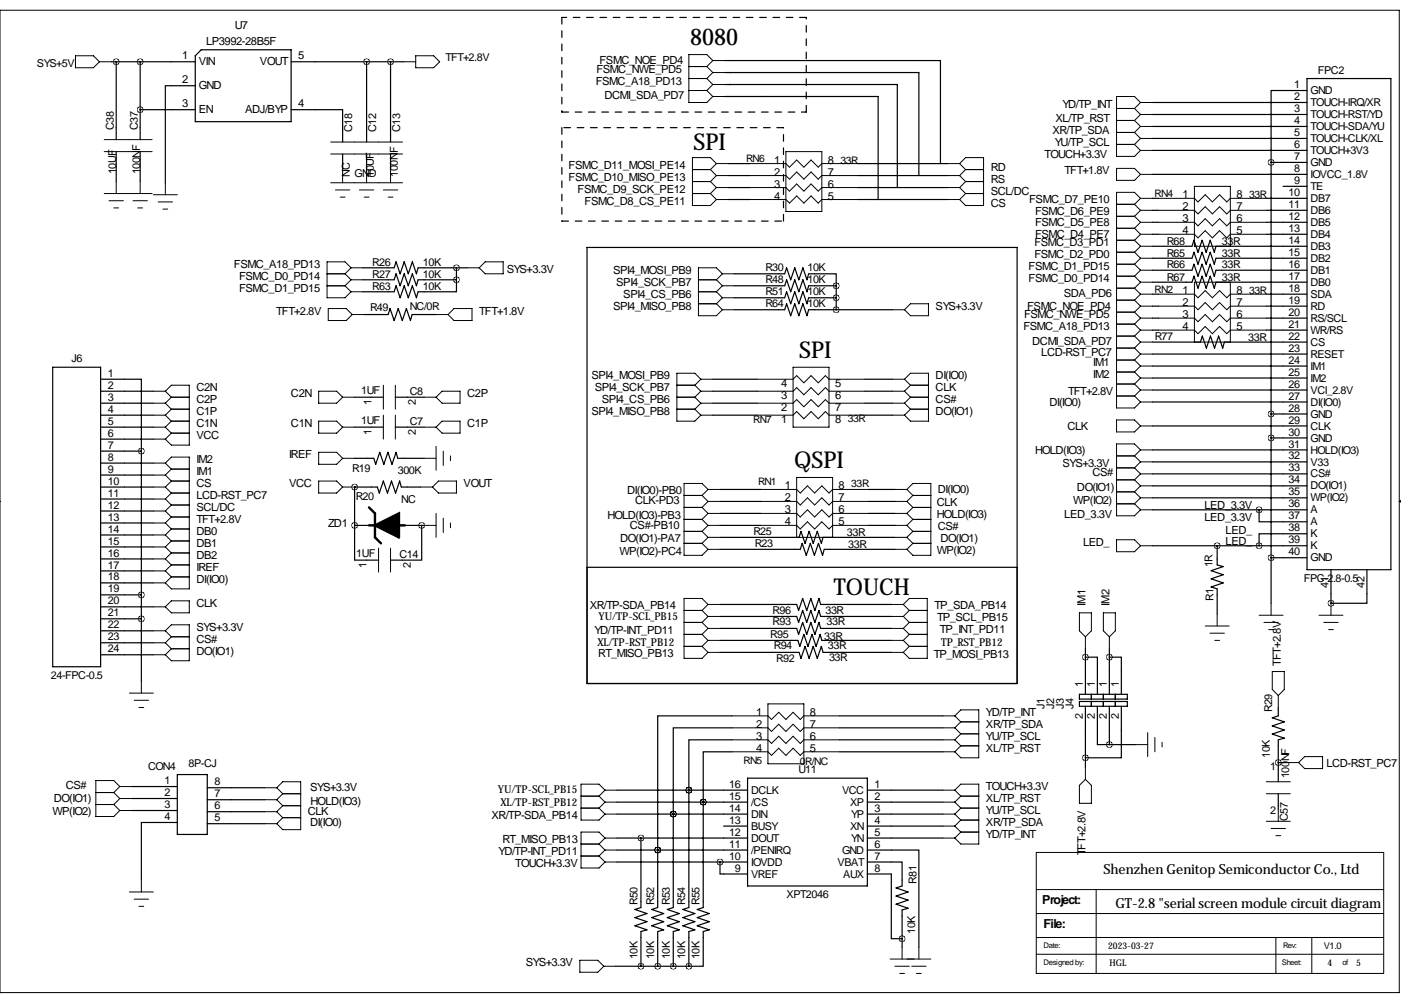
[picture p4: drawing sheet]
<svg xmlns="http://www.w3.org/2000/svg" width="297mm" height="211mm" viewBox="0 0 297 211" stroke-linecap="round" stroke-linejoin="round" font-family="sans-serif">
<g fill="none" stroke="#000" stroke-width=".25">
<path d="M23.6 13.1h17.8M24.6 13.1v16.5M29.7 13.1v16.5M41.4 18.2h-6.3v20.5M42.7 10.6h19v15.2h-20.3v-14zM61.7 13.1h23.9M77.7 13.1v17M82.8 13.1v17M153.7 12.8h45.7v21.9M153.7 15.4h41.1v21.8M153.7 17.9h36.5v21.9M277.1 19.2h-7.6v15.2"/>
<path d="M277.1 16.7h17.8v104.1h-17.8zM24.6 32.1v6.4M29.7 23.3h11.7M29.7 32.1v6.4M61.7 23.3h10.9v6.8M72.6 32.7v3.5M77.7 32.7v3.5M82.8 32.7v3.5M153.7 20.5h32.5v21.8M154.4 39.8h4.6M154.4 37.2h4.6M154.4 34.7h4.6"/>
<path d="M181.9 39.8h19M181.9 37.2h19M181.9 34.7h19M244.3 21.7h32.8M244.3 24.3h32.8M244.3 26.8h32.8M244.3 29.4h32.8M244.3 31.9h32.8M244.3 37h32.8M269.5 34.4h7.6M269.5 34.4v93.5M272 39.5h5.1"/>
<path d="M77 56.8h6.6l.4-1.3 .8 2.6 .9-2.6 .9 2.6 .8-2.6 .9 2.6 .3-1.3h10.5M77 59.3h6.6l.4-1.2 .8 2.5 .9-2.5 .9 2.5 .8-2.5 .9 2.5 .3-1.3h8.2M96.8 59.3v2.6h-8.2l-.3 1.2-.9-2.5-.8 2.5-.9-2.5-.9 2.5-.8-2.5-.4 1.3h-6.6M96.8 56.8v2.5M124.5 52.5h91.1v92.4h-91.1zM154.4 42.3h4.6M155.7 58.1h10.7l.4-1.3 .8 2.5 .9-2.5 .9 2.5 .8-2.5 .9 2.5 .3-1.2h5.9v2.5M181.9 42.3h19M244.3 42.1h1.3M244.3 44.6h1.3M244.3 47.1h1.3M244.3 49.7h1.3"/>
<path d="M244.3 52.2h8.4l.4-1.3 .9 2.6 .9-2.6 .8 2.6 .9-2.6 .9 2.6 .3-1.3h19.3M244.3 54.8h8.4l.4-1.3 .9 2.5 .9-2.5 .8 2.5 .9-2.5 .9 2.5 .3-1.2h19.3M244.3 57.3h8.4l.4-1.3 .9 2.6 .9-2.6 .8 2.6 .9-2.6 .9 2.6 .3-1.3h19.3M244.3 59.8h8.4l.4-1.2 .9 2.5 .9-2.5 .8 2.5 .9-2.5 .9 2.5 .3-1.3h19.3M268.5 42.1h8.6M268.5 44.6h8.6M268.5 47.1h8.6M268.5 49.7h8.6M11.2 77.9h10.1v63.5h-10.1zM77.2 66.7h5.1l.4-1.3 .9 2.6 .8-2.6 .9 2.6 .9-2.6 .8 2.6 .4-1.3h5.1M155.7 60.6h10.7l.4-1.3 .8 2.6 .9-2.6 .9 2.6 .8-2.6 .9 2.6 .3-1.3h5.9M155.7 63.1h10.7l.4-1.2 .8 2.5 .9-2.5 .9 2.5 .8-2.5 .9 2.5 .3-1.3h5.9"/>
<path d="M155.7 65.7h10.7l.4-1.3 .8 2.5 .9-2.5 .9 2.5 .8-2.5 .9 2.5 .3-1.2h17.8M177.3 60.6v5.1M244.3 62.4h1.3M244.3 64.9h1.3M244.3 67.5h1.3M244.3 70h1.3M244.3 72.5h10.2l.4-1.2 .9 2.5 .8-2.5 .9 2.5 .9-2.5 .8 2.5 .4-1.3h17.5M244.3 75.1h32.8M244.3 77.6h32.8M268.5 62.4h8.6M268.5 64.9h8.6M268.5 67.5h8.6"/>
<path d="M268.5 70h8.6M21.3 80.4h8.7v15.2M21.3 82.9h11.2M21.3 85.5h11.2M21.3 88h11.2M21.3 90.6h11.2M21.3 93.1h11.2M21.3 95.6h8.7M21.3 98.2h11.2M30 95.6v48.8M75.2 90.6h6.1M75.2 84.2h6.1"/>
<path d="M75.2 97.2h4l.5 1.2 .8-2.5 .9 2.5 .8-2.5 .9 2.5 .9-2.5 .3 1.3h5.6M83.8 90.6h6.1M83.8 84.2h6.1M151.1 80.4h9.4M151.1 82.9h9.4M151.1 85.5h9.4M151.1 88h9.4M183.4 80.4h5.8M183.4 82.9h5.8M183.4 85.5h5.8M183.4 88h5.8M244.3 80.2h32.8"/>
<path d="M244.3 82.7h32.8M244.3 85.2h32.8M244.3 90.3h32.8M244.3 95.4h32.8M244.3 97.9h32.8M269.5 87.8h7.6M269.5 92.9h7.6M21.3 100.7h11.2M21.3 103.3h11.2M21.3 105.8h11.2M21.3 108.3h11.2M21.3 110.9h11.2"/>
<path d="M21.3 113.4h11.2M21.3 116h11.2M21.3 118.5h11.2M75.2 111.4h.1M75.2 103.3h.1M75.2 111.4v7.4h5.1M75.2 103.3h4.8l.4 1.2 .9-2.5 .8 2.5 .9-2.5 .9 2.5 .8-2.5 .4 1.3h4.1M75.2 111.4h5.1M75.2 103.3v8.1M83.6 111.4h6.3M89.4 111.4v7.4h-6.6M152.7 116.5h17l.4-1.3 .8 2.5 .9-2.5 .9 2.5 .8-2.5 .9 2.5 .4-1.2h14.9"/>
<path d="M152.7 113.9h16.7l.4-1.2 .9 2.5 .9-2.5 .8 2.5 .9-2.5 .8 2.5 .4-1.3h15.2M152.7 111.4h8.6M152.7 103.8h8.6M152.7 106.3h8.6M152.7 108.9h8.6M184.1 111.4h5.6M184.1 103.8h5.6M184.1 106.3h5.6M184.1 108.9h5.6M244.3 100.5h32.8M244.3 103h32.8M244.3 105.6h32.8"/>
<path d="M244.3 108.1h32.8M244.3 115.7h32.8M258.1 115.7v4.1l1.2 .3-2.5 .9 2.5 .9-2.5 .8 2.5 .9-2.5 .8 1.3 .5v5.3M267 108.1v2.5h10.1M269.5 118.3h7.6M277.1 113.2h-10.1v2.5M21.3 121h11.2M21.3 123.6h11.2M21.3 126.1h8.7M21.3 128.7h11.2M21.3 131.2h8.7M21.3 133.7h11.2"/>
<path d="M21.3 136.3h11.2M21.3 138.8h11.2M124.5 120.3h91.1M152.7 138.3h16.7l.4 1.3 .9-2.6 .9 2.6 .8-2.6 .9 2.6 .8-2.6 .4 1.3h14.5M152.7 130.7h16.2l.4 1.3 .9-2.6 .8 2.6 .9-2.6 .9 2.6 .8-2.6 .4 1.3h15M152.7 135.8h16.5l.4 1.2 .8-2.5 .9 2.5 .9-2.5 .8 2.5 .9-2.5 .3 1.3h14.8M152.7 133.2h16.2l.4 1.3 .9-2.5 .8 2.5 .9-2.5 .9 2.5 .8-2.5 .4 1.2h15M152.7 128.2h16.2l.4 1.2 .9-2.5 .8 2.5 .9-2.5 .9 2.5 .8-2.5 .4 1.3h15M230.1 139.3h2.6v7.9M230.1 137.6v9.6M235.2 139.3h2.5v7.9M235.2 137.6v9.6"/>
<path d="M282.2 127.9h.1M282.2 120.8v7.1M289.8 120.8v7.1h-7.6M155.2 156.9h-9.2v10.6M155.2 159.4h-6.1v10.7M155.2 154.3h-12.5v18.3M155.2 151.8h-15.8v28.4M178.1 154.3h21.8M178.1 151.8h21.8M178.1 159.4h21.8M178.1 156.9h21.8M228.9 147.2h10.1v1h-10.1z"/>
<path d="M228.9 148.7h10.1v1h-10.1zM230.1 149.7v13M231.4 147.2v1M231.4 148.7v1M232.7 149.7v8.2h2.5M233.9 147.2v1M233.9 148.7v1M235.2 149.7v8.2M235.2 157.9h5.6M236.5 147.2v1M236.5 148.7v1M237.7 149.7v11h-7.6"/>
<path d="M271 150v1.8l-1.3 .4 2.6 .8-2.6 .9 2.6 .9-2.6 .8 2.6 .9-1.3 .4v8.8M27.9 166.8h9.7M27.9 169.3h9.7M27.9 171.8h9.7M37.6 174.4h-7.6v12.2M37.6 164.2h6.3v12.7h-6.3zM43.9 167h12.2M43.9 169.6h12.2M43.9 172.1h12.2M43.9 174.6h12.2M130.8 167.5h27.7M130.8 170.1h27.7"/>
<path d="M130.8 172.6h27.7M130.8 177.7h27.7M135.9 177.7v14.7l-1.3 .4 2.6 .9-2.6 .9 2.6 .8-2.6 .9 2.6 .8-1.3 .4v7.4M142.7 172.6h.1M142.7 172.6v19.8l-1.2 .4 2.5 .9-2.5 .9 2.5 .8-2.5 .9 2.5 .8-1.3 .4v7.4M146 167.5h.1M146 167.5v24.9l-1.2 .4 2.5 .9-2.5 .9 2.5 .8-2.5 .9 2.5 .8-1.3 .4v7.4M149.1 170.1h.1M149.1 170.1v22.3l-1.3 .4 2.6 .9-2.6 .9 2.6 .8-2.6 .9 2.6 .8-1.3 .4v7.4h-3.1M153.4 175.1h5.1M158.5 165h25.4v22.8h-25.4zM183.9 167.5h16"/>
<path d="M183.9 170.1h16M183.9 172.6h16M183.9 175.1h16M183.9 177.7h16M271 168.3v3.3M271 161.7h1.8M130.8 180.2h27.7M130.8 182.8h27.7M139.4 180.2h.1M139.4 180.2v12.2l-1.2 .4 2.5 .9-2.5 .9 2.5 .8-2.5 .9 2.5 .8-1.3 .4v7.4M152.7 182.8v2.5h5.8M183.9 180.2h10.9v20.6"/>
<path d="M183.9 182.8h7.4v5l-1.3 .5 2.5 .8-2.5 .9 2.5 .8-2.5 .9 2.5 .9-1.2 .3v7.9M183.9 185.3h5.1v13.7h2.3M130.6 204.9h15.4"/>
</g>
<g fill="none" stroke="#000" stroke-width=".21">
<path d="M0 2.2h296.7v208.3h-296.7zM16 11.8h3.8l1.3 1.3-1.3 1.3h-3.8zM21.1 13.1h2.5M85.6 13.1h2.5M88.1 11.8h3.8l1.3 1.3-1.3 1.3h-3.8zM146 19.2h3.9M146 14.1h3.9M146 16.7h3.9M149.9 19.2l1.2 1.3M149.9 16.7l1.2 1.2M149.9 14.1l1.2 1.3M151.1 12.8l-1.2-1.2h-3.9v10.1h3.9l1.2-1.2"/>
<path d="M151.1 12.8h2.6M151.1 12.8l-1.2 1.3M151.1 17.9h2.6M151.1 17.9l-1.2 1.3M151.1 15.4h2.6M151.1 15.4l-1.2 1.3M22.1 29.6h10.2M22.1 32.1h10.2M24.6 38.5v2.5M29.7 38.5v2.5M35.1 38.7v2.6M70.1 30.1h15.2"/>
<path d="M70.1 32.7h15.2M70.1 38.7h15.2M72.6 36.2v2.5M77.7 36.2v2.5M82.8 36.2v2.5M146.8 38.5h3.8M146.8 36h3.8M150.6 38.5l1.3 1.3M150.6 36l1.3 1.2M151.1 20.5h2.6M151.9 34.7h2.5M151.9 37.2h2.5"/>
<path d="M151.9 39.8h2.5M151.9 34.7l-1.3-1.3h-3.8v10.2h3.8l1.3-1.3M151.9 39.8l-1.3 1.2M151.9 37.2l-1.3 1.3M151.9 34.7l-1.3 1.3M159 34.7h7.6l.8 .7 1.5-1.5 1.5 1.5 1.6-1.5 1.5 1.5 .7-.7h7.7M159 37.2h7.6l.8 .8 1.5-1.5 1.5 1.5 1.6-1.5 1.5 1.5 .7-.8h7.7M159 39.8h7.6l.8 .7 1.5-1.5 1.5 1.5 1.6-1.5 1.5 1.5 .7-.7h7.7M166.6 32.1h7.6v12.7h-7.6zM200.9 34.7h2.6M200.9 37.2h2.6M200.9 39.8h2.6"/>
<path d="M203.5 34.7l1.2-1.3h3.8v10.2h-3.8l-1.2-1.3M203.5 39.8l1.2 1.2M203.5 37.2l1.2 1.3M203.5 34.7l1.2 1.3M204.7 38.5h3.8M204.7 36h3.8M204.7 38.5l-1.2 1.3M204.7 36l-1.2 1.2M236.7 35.7h3.8l1.3 1.3-1.3 1.2h-3.8zM236.7 30.6h3.8M236.7 23h3.8M236.7 25.5h3.8"/>
<path d="M236.7 28.1h3.8M240.5 30.6l1.3 1.3M240.5 23l1.3 1.3M240.5 28.1l1.3 1.3M240.5 25.5l1.3 1.3M241.8 21.7l-1.3-1.2h-3.8v12.7h3.8l1.3-1.3M241.8 37h2.5M241.8 31.9h2.5M241.8 21.7h2.5M241.8 21.7l-1.3 1.3M241.8 24.3h2.5M241.8 24.3l-1.3 1.2"/>
<path d="M241.8 29.4h2.5M241.8 29.4l-1.3 1.2M241.8 26.8h2.5M241.8 26.8l-1.3 1.3M253.2 39.5h7.7v12.7h-7.7zM22.1 41h10.2M23.1 42.6h3.1M24.1 44.1h1M28.2 42.6h3M29.2 44.1h1M32.5 41.3h5.1M33.5 42.8h3.1"/>
<path d="M34.5 44.3h1.1M69.3 58.1h3.9M71.1 40.3h3.1M72.1 41.8h1.1M73.2 58.1l1.2 1.2M74.4 56.8h2.6M74.4 56.8l-1.2 1.3M74.4 56.8l-1.2-1.3h-3.9v7.6h3.9l1.2-1.2M74.4 59.3h2.6M74.4 59.3l-1.2 1.3M76.2 40.3h3M77.2 41.8h1"/>
<path d="M81.3 40.3h3M82.3 41.8h1M99.1 56.8h2.5M101.6 56.8l1.3-1.3h3.8v2.6h-3.8zM146.8 41h3.8M148.1 59.3h3.8M150.6 41l1.3 1.3M151.9 42.3h2.5M151.9 59.3l1.3 1.3M153.2 58.1l-1.3-1.3h-3.8v10.1h3.8l1.3-1.2M153.2 58.1h2.5M153.2 58.1l-1.3 1.2"/>
<path d="M159 42.3h7.6l.8 .8 1.5-1.6 1.5 1.6 1.6-1.6 1.5 1.6 .7-.8h7.7M200.9 42.3h2.6M204.7 41h3.8M204.7 41l-1.2 1.3M236.7 48.4h3.8M236.7 50.9h3.8M236.7 45.9h3.8M236.7 43.3h3.8M236.7 58.6h3.8M236.7 56h3.8M236.7 53.5h3.8M240.5 48.4l1.3 1.3"/>
<path d="M240.5 45.9l1.3 1.2M240.5 43.3l1.3 1.3M240.5 58.6l1.3 1.2M240.5 56l1.3 1.3M240.5 53.5l1.3 1.3M240.5 50.9l1.3 1.3M241.8 59.8h2.5M241.8 52.2h2.5M241.8 42.1h2.5M241.8 44.6h2.5M241.8 47.1h2.5M241.8 49.7h2.5"/>
<path d="M241.8 42.1l-1.3-1.3h-3.8v45.7h3.8l1.3-1.3M241.8 49.7l-1.3 1.2M241.8 47.1l-1.3 1.3M241.8 44.6l-1.3 1.3M241.8 42.1l-1.3 1.2M241.8 59.8l-1.3 1.3M241.8 57.3h2.5M241.8 57.3l-1.3 1.3M241.8 54.8h2.5M241.8 54.8l-1.3 1.2M241.8 52.2l-1.3 1.3M245.6 42.1h7.6l.8 .7 1.5-1.5 1.5 1.5 1.6-1.5 1.5 1.5 .8-.7h7.6"/>
<path d="M245.6 44.6h7.6l.8 .8 1.5-1.6 1.5 1.6 1.6-1.6 1.5 1.6 .8-.8h7.6M245.6 47.1h7.6l.8 .8 1.5-1.5 1.5 1.5 1.6-1.5 1.5 1.5 .8-.8h7.6M245.6 49.7h7.6l.8 .7 1.5-1.5 1.5 1.5 1.6-1.5 1.5 1.5 .8-.7h7.6M253.2 59.8h7.7v12.7h-7.7zM69.3 60.6h3.9M69.6 65.4h3.8l1.3 1.3-1.3 1.3h-3.8zM73.2 60.6l1.2 1.3M74.4 61.9h2.6M74.7 66.7h2.5M92.5 66.7h2.5M96.3 65.4h3.8v2.6h-3.8l-1.3-1.3zM148.1 61.9h3.8"/>
<path d="M148.1 64.4h3.8M151.9 61.9l1.3 1.2M151.9 64.4l1.3 1.3M153.2 60.6h2.5M153.2 63.1h2.5M153.2 60.6l-1.3 1.3M153.2 63.1l-1.3 1.3M153.2 65.7h2.5M168.1 77.9h7.7v12.7h-7.7zM189.2 65.7h2.6M191.8 65.7l1.2-1.3h3.8v2.5h-3.8zM236.7 73.8h3.8"/>
<path d="M236.7 71.3h3.8M236.7 76.3h3.8M236.7 63.6h3.8M236.7 61.1h3.8M236.7 66.2h3.8M236.7 68.7h3.8M236.7 78.9h3.8M240.5 71.3l1.3 1.2M240.5 73.8l1.3 1.3M240.5 61.1l1.3 1.3M240.5 63.6l1.3 1.3M240.5 68.7l1.3 1.3"/>
<path d="M240.5 66.2l1.3 1.3M240.5 76.3l1.3 1.3M240.5 78.9l1.3 1.3M241.8 72.5h2.5M241.8 62.4h2.5M241.8 64.9h2.5M241.8 67.5h2.5M241.8 70h2.5M241.8 72.5l-1.3 1.3M241.8 75.1h2.5M241.8 75.1l-1.3 1.2M241.8 62.4l-1.3 1.2"/>
<path d="M241.8 64.9l-1.3 1.3M241.8 70l-1.3 1.3M241.8 67.5l-1.3 1.2M241.8 77.6h2.5M241.8 77.6l-1.3 1.3M245.6 62.4h7.6l.8 .7 1.5-1.5 1.5 1.5 1.6-1.5 1.5 1.5 .8-.7h7.6M245.6 64.9h7.6l.8 .8 1.5-1.6 1.5 1.6 1.6-1.6 1.5 1.6 .8-.8h7.6M245.6 67.5h7.6l.8 .7 1.5-1.5 1.5 1.5 1.6-1.5 1.5 1.5 .8-.7h7.6M245.6 70h7.6l.8 .8 1.5-1.6 1.5 1.6 1.6-1.6 1.5 1.6 .8-.8h7.6M32.5 90.6h2.6M32.5 88h2.6M32.5 85.5h2.6"/>
<path d="M32.5 82.9h2.6M32.5 93.1h2.6M32.5 98.2h2.6M35.1 82.9l1.2-1.2h3.8v12.7h-3.8l-1.2-1.3M35.1 82.9l1.2 1.3M35.1 98.2l1.2-1.3h3.8v28h-3.8l-1.2-1.3M35.1 85.5l1.2 1.3M35.1 88l1.2 1.3M35.1 90.6l1.2 1.2M35.1 98.2l1.2 1.3M36.3 84.2h3.8M36.3 86.8h3.8"/>
<path d="M36.3 89.3h3.8M36.3 84.2l-1.2 1.3M36.3 86.8l-1.2 1.2M36.3 91.8h3.8M36.3 89.3l-1.2 1.3M36.3 91.8l-1.2 1.3M36.3 99.5h3.8M36.3 99.5l-1.2 1.2M67.6 82.9h3.8l1.2 1.3-1.2 1.3h-3.8zM67.6 89.3h3.8l1.2 1.3-1.2 1.2h-3.8zM67.6 95.9h3.8l1.2 1.3-1.2 1.2h-3.8zM72.6 90.6h2.6"/>
<path d="M72.6 84.2h2.6M72.6 97.2h2.6M81.3 81.7v5.1M81.3 88v5.1M83.8 81.7v5.1M83.8 88v5.1M89.9 90.6h2.6M89.9 84.2h2.6M89.9 97.2h2.6M92.5 90.6l1.2-1.3h3.8v2.5h-3.8zM92.5 94.6v5.1M93.7 82.9h3.8v2.6h-3.8l-1.2-1.3z"/>
<path d="M94 95.6v3.1M95.5 96.7v1M143.5 81.7h3.8M143.5 84.2h3.8M143.5 86.8h3.8M147.3 81.7l1.3 1.2M147.3 84.2l1.3 1.3M147.3 86.8l1.3 1.2M148.6 88h2.5M148.6 85.5h2.5M148.6 82.9h2.5M148.6 80.4h2.5"/>
<path d="M148.6 80.4l-1.3-1.3h-3.8v10.2h3.8l1.3-1.3M148.6 80.4l-1.3 1.3M148.6 82.9l-1.3 1.3M148.6 85.5l-1.3 1.3M160.5 88h7.6l.8-.7 1.5 1.5 1.6-1.5 1.5 1.5 1.5-1.5 .8 .7h7.6M160.5 85.5h7.6l.8-.8 1.5 1.5 1.6-1.5 1.5 1.5 1.5-1.5 .8 .8h7.6M160.5 82.9h7.6l.8-.7 1.5 1.5 1.6-1.5 1.5 1.5 1.5-1.5 .8 .7h7.6M160.5 80.4h7.6l.8-.8 1.5 1.6 1.6-1.6 1.5 1.6 1.5-1.6 .8 .8h7.6M189.2 88h2.6M189.2 85.5h2.6M189.2 82.9h2.6M189.2 80.4h2.6"/>
<path d="M191.8 80.4l1.2 1.3M191.8 80.4l1.2-1.3h3.8v10.2h-3.8l-1.2-1.3M191.8 82.9l1.2 1.3M191.8 85.5l1.2 1.3M193 84.2l-1.2 1.3M193 86.8l-1.2 1.2M193 81.7h3.8M193 84.2h3.8M193 81.7l-1.2 1.2M193 86.8h3.8M236.7 89h3.8l1.3 1.3-1.3 1.3h-3.8zM236.7 84h3.8"/>
<path d="M236.7 81.4h3.8M236.7 99.2h3.8M236.7 96.7h3.8M240.5 81.4l1.3 1.3M240.5 99.2l1.3 1.3M240.5 84l1.3 1.2M240.5 96.7l1.3 1.2M241.8 95.4l-1.3-1.3h-3.8v15.3h3.8l1.3-1.3M241.8 82.7h2.5M241.8 82.7l-1.3 1.3M241.8 95.4h2.5M241.8 95.4l-1.3 1.3"/>
<path d="M241.8 90.3h2.5M241.8 85.2h2.5M241.8 97.9h2.5M241.8 97.9l-1.3 1.3M241.8 80.2h2.5M241.8 80.2l-1.3 1.2M-.1 106.3h.1M32.5 100.7h2.6M32.5 103.3h2.6M32.5 105.8h2.6M32.5 108.3h2.6M32.5 113.4h2.6"/>
<path d="M32.5 116h2.6M32.5 118.5h2.6M32.5 110.9h2.6M35.1 100.7l1.2 1.3M35.1 103.3l1.2 1.2M35.1 105.8l1.2 1.3M35.1 108.3l1.2 1.3M35.1 113.4l1.2 1.3M35.1 116l1.2 1.2M35.1 118.5l1.2 1.3M35.1 110.9l1.2 1.3M36.3 102h3.8"/>
<path d="M36.3 104.5h3.8M36.3 102l-1.2 1.3M36.3 107.1h3.8M36.3 104.5l-1.2 1.3M36.3 109.6h3.8M36.3 107.1l-1.2 1.2M36.3 114.7h3.8M36.3 112.2h3.8M36.3 112.2l-1.2 1.2M36.3 117.2h3.8M36.3 114.7l-1.2 1.3M36.3 119.8h3.8"/>
<path d="M36.3 117.2l-1.2 1.3M36.3 109.6l-1.2 1.3M36.3 119.8l-1.2 1.2M67.6 102h3.8l1.2 1.3-1.2 1.2h-3.8zM72.6 103.3h2.6M80.3 116.2v5.1M82.8 116.2v5.1M89.2 103.3h2.5M89.9 111.4h2.6M92.5 108.9v5M93 102h3.8v2.5h-3.8l-1.3-1.2zM94 109.9v3"/>
<path d="M95.5 110.9v1M145 105h3.8M145 115.2h3.8M145 112.7h3.8M145 110.1h3.8M145 107.6h3.8M148.8 105l1.3 1.3M148.8 110.1l1.3 1.3M148.8 112.7l1.3 1.2M148.8 115.2l1.3 1.3M148.8 107.6l1.3 1.3M150.1 106.3h2.6"/>
<path d="M150.1 113.9h2.6M150.1 103.8h2.6M150.1 108.9h2.6M150.1 111.4h2.6M150.1 103.8l-1.3-1.3h-3.8v15.2h3.8l1.3-1.2M150.1 116.5h2.6M150.1 106.3l-1.3 1.3M150.1 111.4l-1.3 1.3M150.1 113.9l-1.3 1.3M150.1 103.8l-1.3 1.2M150.1 108.9l-1.3 1.2M161.3 106.3h7.6l.8 .8 1.5-1.5 1.5 1.5 1.5-1.5 1.6 1.5 .7-.8h7.6"/>
<path d="M161.3 103.8h7.6l.8 .7 1.5-1.5 1.5 1.5 1.5-1.5 1.6 1.5 .7-.7h7.6M161.3 108.9h7.6l.8 .7 1.5-1.5 1.5 1.5 1.5-1.5 1.6 1.5 .7-.7h7.6M161.3 111.4h7.6l.8 .8 1.5-1.6 1.5 1.6 1.5-1.6 1.6 1.6 .7-.8h7.6M168.9 101.2h7.6v12.7h-7.6zM189.7 106.3h2.6M189.7 113.9h2.6M189.7 103.8h2.6M189.7 108.9h2.6M189.7 111.4h2.6M189.7 116.5h2.6M192.3 103.8l1.2 1.2M192.3 103.8l1.2-1.3h3.9v15.2h-3.9l-1.2-1.2"/>
<path d="M192.3 113.9l1.2 1.3M192.3 111.4l1.2 1.3M192.3 106.3l1.2 1.3M192.3 108.9l1.2 1.2M193.5 105h3.9M193.5 115.2h3.9M193.5 112.7h3.9M193.5 112.7l-1.2 1.2M193.5 110.1h3.9M193.5 110.1l-1.2 1.3M193.5 107.6h3.9M193.5 105l-1.2 1.3"/>
<path d="M193.5 115.2l-1.2 1.3M193.5 107.6l-1.2 1.3M236.7 114.4h3.8l1.3 1.3-1.3 1.3h-3.8zM236.7 106.8h3.8M236.7 101.7h3.8M236.7 104.3h3.8M240.5 106.8l1.3 1.3M240.5 101.7l1.3 1.3M240.5 104.3l1.3 1.3M241.8 108.1h2.5M241.8 115.7h2.5M241.8 100.5h2.5"/>
<path d="M241.8 100.5l-1.3 1.2M241.8 103h2.5M241.8 103l-1.3 1.3M241.8 105.6h2.5M241.8 105.6l-1.3 1.2M296.7 106.3h.4M296.7 106.3l.4 .2M297.1 106.1l-.4 .2M32.5 123.6h2.6M32.5 128.7h2.6M32.5 133.7h2.6M32.5 136.3h2.6"/>
<path d="M32.5 138.8h2.6M32.5 121h2.6M35.1 133.7l1.2-1.2h3.8v7.6h-3.8l-1.2-1.3M35.1 133.7l1.2 1.3M35.1 136.3l1.2 1.3M35.1 121l1.2 1.3M36.3 127.4h3.8v2.5h-3.8l-1.2-1.2zM36.3 122.3h3.8M36.3 122.3l-1.2 1.3M36.3 135h3.8M36.3 137.6h3.8M36.3 135l-1.2 1.3"/>
<path d="M36.3 137.6l-1.2 1.2M145 132h3.8M145 129.4h3.8M145 137h3.8M145 134.5h3.8M148.8 129.4l1.3 1.3M148.8 134.5l1.3 1.3M148.8 132l1.3 1.2M148.8 137l1.3 1.3M150.1 130.7h2.6M150.1 128.2l-1.3-1.3h-3.8v12.7h3.8l1.3-1.3M150.1 130.7l-1.3 1.3"/>
<path d="M150.1 135.8h2.6M150.1 135.8l-1.3 1.2M150.1 128.2h2.6M150.1 128.2l-1.3 1.2M150.1 133.2h2.6M150.1 133.2l-1.3 1.3M150.1 138.3h2.6M189 130.7h2.5M189 135.8h2.5M189 128.2h2.5M189 133.2h2.5M189 138.3h2.5"/>
<path d="M191.5 128.2l1.3-1.3h3.8v12.7h-3.8l-1.3-1.3M191.5 130.7l1.3 1.3M191.5 135.8l1.3 1.2M191.5 128.2l1.3 1.2M191.5 133.2l1.3 1.3M192.8 129.4l-1.3 1.3M192.8 132l-1.3 1.2M192.8 134.5l-1.3 1.3M192.8 137l-1.3 1.3M192.8 132h3.8M192.8 129.4h3.8M192.8 137h3.8"/>
<path d="M192.8 134.5h3.8M228.9 129.9h2.5v3.8l-1.3 1.3-1.2-1.3zM230.1 135v2.6M233.9 129.9h2.6v3.8l-1.3 1.3-1.3-1.3zM235.2 135v2.6M255.5 132.7h5.1M256.5 134.3h3.1M257.6 135.8h1M258.1 130.2v2.5M267 130.4h5M268 132h3M269 133.5h1"/>
<path d="M269.5 127.9v2.5M279.7 130.4h5M280.7 132h3M281.7 133.5h1M282.2 127.9v2.5M27.4 147h5.1M28.4 148.5h3.1M29.5 150h1M30 144.4v2.6M155.2 151.8h7.6l.8 .7 1.5-1.5 1.5 1.5 1.5-1.5 1.6 1.5 .7-.7h7.7M155.2 154.3h7.6l.8 .8 1.5-1.5 1.5 1.5 1.5-1.5 1.6 1.5 .7-.8h7.7M155.2 156.9h7.6l.8 .7 1.5-1.5 1.5 1.5 1.5-1.5 1.6 1.5 .7-.7h7.7"/>
<path d="M155.2 159.4h7.6l.8 .8 1.5-1.6 1.5 1.6 1.5-1.6 1.6 1.6 .7-.8h7.7M162.8 149.2h7.6v12.7h-7.6zM199.9 151.8h2.5M199.9 154.3h2.5M199.9 156.9h2.5M199.9 159.4h2.5M202.4 151.8l1.3-1.3h3.8v10.2h-3.8l-1.3-1.3M202.4 154.3l1.3 1.3M202.4 151.8l1.3 1.2M202.4 156.9l1.3 1.2M203.7 155.6h3.8M203.7 153h3.8"/>
<path d="M203.7 153l-1.3 1.3M203.7 158.1h3.8M203.7 158.1l-1.3 1.3M203.7 155.6l-1.3 1.3M240.8 157.9h2.5M243.3 155.3v5.1M244.9 156.4v3M246.4 157.4v1M269.7 142.4h2.6v3.8l-1.3 1.3-1.3-1.3zM271 147.5v2.5M20.3 168h3.8M20.3 170.6h3.8"/>
<path d="M24.1 168l1.3 1.3M24.1 170.6l1.3 1.2M25.4 166.8h2.5M25.4 166.8l-1.3 1.2M25.4 166.8l-1.3-1.3h-3.8v7.6h3.8l1.3-1.3M25.4 169.3h2.5M25.4 169.3l-1.3 1.3M25.4 171.8h2.5M56.1 169.6h2.6M56.1 172.1h2.6M56.1 174.6h2.6M56.1 167h2.6"/>
<path d="M58.7 167l1.2-1.3h3.9v10.2h-3.9l-1.2-1.3M58.7 169.6l1.2 1.2M58.7 172.1l1.2 1.3M58.7 167l1.2 1.3M59.9 168.3h3.9M59.9 170.8h3.9M59.9 168.3l-1.2 1.3M59.9 173.4h3.9M59.9 170.8l-1.2 1.3M59.9 173.4l-1.2 1.2M123.2 171.3h3.8M123.2 168.8h3.8"/>
<path d="M123.2 179h3.8M127 168.8l1.3 1.3M127 171.3l1.3 1.3M127 179l1.3 1.2M128.3 172.6h2.5M128.3 167.5l-1.3-1.2h-3.8v7.6h3.8l1.3-1.3M128.3 170.1h2.5M128.3 177.7l-1.3-1.3h-3.8v7.6h3.8l1.3-1.2M128.3 177.7h2.5M128.3 167.5h2.5M128.3 167.5l-1.3 1.3M128.3 170.1l-1.3 1.2"/>
<path d="M128.3 177.7l-1.3 1.3M199.9 172.6h2.5M199.9 170.1h2.5M199.9 175.1h2.5M199.9 177.7h2.5M199.9 167.5h2.5M202.4 172.6l1.3 1.3M202.4 167.5l1.3-1.2h3.8v12.7h-3.8l-1.3-1.3M202.4 170.1l1.3 1.2M202.4 175.1l1.3 1.3M202.4 167.5l1.3 1.3M203.7 173.9h3.8"/>
<path d="M203.7 171.3h3.8M203.7 171.3l-1.3 1.3M203.7 168.8h3.8M203.7 168.8l-1.3 1.3M203.7 176.4h3.8M203.7 173.9l-1.3 1.2M203.7 176.4l-1.3 1.3M228.9 166.5l1.2-1.3 1.3 1.3v3.8h-2.5zM230.1 162.7v2.5M268.5 165.7h5.1M268.5 168.3h5.1M268.5 174.1h5.1"/>
<path d="M269.5 175.7h3M270.5 177.2h1M271 171.6v2.5M272.8 161.7h2.5M275.3 161.7l1.3-1.3h3.8v2.6h-3.8zM27.4 189.1h5.1M28.4 190.6h3.1M29.5 192.2h1M30 186.6v2.5M123.2 181.5h3.8M127 181.5l1.3 1.3M128.3 180.2h2.5"/>
<path d="M128.3 180.2l-1.3 1.3M128.3 182.8h2.5M219.7 198.8h73.7M219.7 193.7h73.7M219.7 180.7h73.7v25.7h-73.7zM219.7 188.6h73.7M232.4 188.6v17.8M270.5 198.8v7.6M278.1 198.8v7.6M122.9 203.6h3.8l1.3 1.3-1.3 1.2h-3.8zM128 204.9h2.6M188.7 203.3h8.7"/>
<path d="M189.7 204.9h3.1M190.8 206.4h1M191.3 200.8v2.5M193.3 204.9h3M194.3 206.4h1M194.8 200.8v2.5M219.7 202.3h73.7"/>
</g>
<path d="M119.1 3.7v20.1M170.9 3.7h-51.8M119.1 23.8h51.8M119.1 27.1v19.8M166.1 27.1h-47M170.9 23.8v-20.1M119.1 46.9h47M166.1 46.9v-19.8" fill="none" stroke="#000" stroke-width=".25" stroke-dasharray="1.4 1.4"/>
<path d="M79.5 111.4l5.1-2.5v5z" fill="#000" stroke="#000" stroke-width=".51"/>
<path d="M78.2 107.6l1.3 1.3v5l1.3 1.3M78.2 111.4h1.3M84.6 111.4h1.3" fill="none" stroke="#000" stroke-width=".51"/>
<path d="M266.9 108.1a.05 .05 0 0 0 .1 0 .05 .05 0 0 0-.1 0zM266.9 115.7a.05 .05 0 0 0 .1 0 .05 .05 0 0 0-.1 0zM269.4 118.3a.05 .05 0 0 0 .1 0 .05 .05 0 0 0-.1 0zM269.4 34.4a.05 .05 0 0 0 .1 0 .05 .05 0 0 0-.1 0zM269.4 92.9a.05 .05 0 0 0 .1 0 .05 .05 0 0 0-.1 0zM269.4 87.8a.05 .05 0 0 0 .1 0 .05 .05 0 0 0-.1 0zM271 161.7a.05 .05 0 0 0 .1 0 .05 .05 0 0 0-.1 0zM77.7 13.1a.05 .05 0 0 0 .1 0 .05 .05 0 0 0-.1 0zM29.7 23.3a.05 .05 0 0 0 .1 0 .05 .05 0 0 0-.1 0zM29.7 13.1a.05 .05 0 0 0 .1 0 .05 .05 0 0 0-.1 0zM24.6 13.1a.05 .05 0 0 0 .1 0 .05 .05 0 0 0-.1 0zM142.7 172.6a.05 .05 0 0 0 .1 0 .05 .05 0 0 0-.1 0zM139.4 180.2a.05 .05 0 0 0 .1 0 .05 .05 0 0 0-.1 0zM191.2 199a.05 .05 0 0 0 .1 0 .05 .05 0 0 0-.1 0zM282.1 127.9a.05 .05 0 0 0 .1 0 .05 .05 0 0 0-.1 0zM96.7 56.8a.05 .05 0 0 0 .1 0 .05 .05 0 0 0-.1 0zM146 167.5a.05 .05 0 0 0 .1 0 .05 .05 0 0 0-.1 0zM146 167.5a.05 .05 0 0 0 .1 0 .05 .05 0 0 0-.1 0zM142.7 172.6a.05 .05 0 0 0 .1 0 .05 .05 0 0 0-.1 0zM139.4 180.2a.05 .05 0 0 0 .1 0 .05 .05 0 0 0-.1 0zM135.8 177.7a.05 .05 0 0 0 .1 0 .05 .05 0 0 0-.1 0zM146 204.9a.05 .05 0 0 0 .1 0 .05 .05 0 0 0-.1 0zM142.7 204.9a.05 .05 0 0 0 .1 0 .05 .05 0 0 0-.1 0zM139.4 204.9a.05 .05 0 0 0 .1 0 .05 .05 0 0 0-.1 0zM96.7 59.3a.05 .05 0 0 0 .1 0 .05 .05 0 0 0-.1 0zM135.8 204.9a.05 .05 0 0 0 .1 0 .05 .05 0 0 0-.1 0zM152.6 182.8a.05 .05 0 0 0 .1 0 .05 .05 0 0 0-.1 0zM177.2 63.1a.05 .05 0 0 0 .1 0 .05 .05 0 0 0-.1 0zM177.2 60.6a.05 .05 0 0 0 .1 0 .05 .05 0 0 0-.1 0zM177.2 65.7a.05 .05 0 0 0 .1 0 .05 .05 0 0 0-.1 0zM258 115.7a.05 .05 0 0 0 .1 0 .05 .05 0 0 0-.1 0zM230.1 139.3a.05 .05 0 0 0 .1 0 .05 .05 0 0 0-.1 0zM230.1 160.7a.05 .05 0 0 0 .1 0 .05 .05 0 0 0-.1 0zM29.9 95.6a.05 .05 0 0 0 .1 0 .05 .05 0 0 0-.1 0zM29.9 126.1a.05 .05 0 0 0 .1 0 .05 .05 0 0 0-.1 0zM29.9 131.2a.05 .05 0 0 0 .1 0 .05 .05 0 0 0-.1 0zM75.1 103.3a.05 .05 0 0 0 .1 0 .05 .05 0 0 0-.1 0zM75.1 111.4a.05 .05 0 0 0 .1 0 .05 .05 0 0 0-.1 0zM89.4 111.4a.05 .05 0 0 0 .1 0 .05 .05 0 0 0-.1 0z" fill="#000" stroke="#000" stroke-width="1.3"/>
<g font-size="4.9">
<text x="146.3" y="9.5">8080</text>
<text x="147.1" y="31.9">SPI</text>
<text x="169.4" y="75.8">SPI</text>
<text x="168.4" y="99.2">QSPI</text>
<text x="176.8" y="126.1">TOUCH</text>
</g>
<g font-size="3">
<text x="233.9" y="185.3">Shenzhen Genitop Semiconductor Co., Ltd</text>
<text x="236.5" y="192.4">GT-2.8 &quot;serial screen module circuit diagram</text>
</g>
<g font-size="2.6">
<text x="221" y="191.7">Project:</text>
<text x="221.2" y="196.7">File:</text>
</g>
<g font-size="2.4">
<text x="43.7" y="9.5">LP3992-28B5F</text>
<text x="49.8" y="6.2">U7</text>
<text x="38.7" y="12.6">1</text>
<text x="38.7" y="17.7">2</text>
<text x="42.2" y="13.9">VIN</text>
<text x="55.1" y="13.9">VOUT</text>
<text x="63.2" y="12.6">5</text>
<text x="126.3" y="17.9">FSMC_A18_PD13</text>
<text x="126.5" y="15.4">FSMC_NWE_PD5</text>
<text x="127.1" y="13.6">FSMC_NOE_PD4</text>
<text x="38.7" y="22.7">3</text>
<text x="42.2" y="19">GND</text>
<text x="63.2" y="22.7">4</text>
<text x="128.2" y="21">DCMI_SDA_PD7</text>
<text x="225.3" y="23">YD/TP_INT</text>
<text x="42.2" y="24">EN</text>
<text x="52" y="24">ADJ/BYP</text>
<text x="223.1" y="28.4">XR/TP_SDA</text>
<text x="223.8" y="25.9">XL/TP_RST</text>
<text x="120.6" y="35.8">FSMC_D11_MOSI_PE14</text>
<text x="164.1" y="34.7">1</text>
<text x="175.5" y="34.7">8</text>
<text x="221.5" y="33.5">TOUCH+3.3V</text>
<text x="223.7" y="30.9">YU/TP_SCL</text>
<text x="120.6" y="38.3">FSMC_D10_MISO_PE13</text>
<text x="122.5" y="40.8">FSMC_D9_SCK_PE12</text>
<text x="164.1" y="37.2">2</text>
<text x="164.1" y="39.8">3</text>
<text x="175.5" y="39.8">6</text>
<text x="175.5" y="37.2">7</text>
<text x="210.1" y="41.3">SCL/DC</text>
<text x="210.1" y="38.8">RS</text>
<text x="210.1" y="36.3">RD</text>
<text x="225.7" y="37">TFT+1.8V</text>
<text x="124" y="43.4">FSMC_D8_CS_PE11</text>
<text x="164.1" y="42.3">4</text>
<text x="175.5" y="42.3">5</text>
<text x="210.1" y="43.9">CS</text>
<text x="218.2" y="43.1">FSMC_D7_PE10</text>
<text x="219.4" y="48">FSMC_D5_PE8</text>
<text x="219.4" y="45.7">FSMC_D6_PE9</text>
<text x="250.7" y="42.1">1</text>
<text x="250.7" y="44.6">2</text>
<text x="250.7" y="47.1">3</text>
<text x="262.1" y="47.1">6</text>
<text x="262.1" y="44.6">7</text>
<text x="262.1" y="42.1">8</text>
<text x="219.3" y="52.2">FSMC_D3_PD1</text>
<text x="219.4" y="50.5">FSMC_D4_PE7</text>
<text x="250.7" y="49.7">4</text>
<text x="262.1" y="49.7">5</text>
<text x="49.6" y="56.8">FSMC_A18_PD13</text>
<text x="50.7" y="59.3">FSMC_D0_PD14</text>
<text x="107.4" y="57.8">SYS+3.3V</text>
<text x="130" y="58.1">SPI4_MOSI_PB9</text>
<text x="218.1" y="59.8">FSMC_D0_PD14</text>
<text x="218.1" y="57.3">FSMC_D1_PD15</text>
<text x="219.3" y="54.8">FSMC_D2_PD0</text>
<text x="50.7" y="61.9">FSMC_D1_PD15</text>
<text x="130" y="65.7">SPI4_MISO_PB8</text>
<text x="130.7" y="60.6">SPI4_SCK_PB7</text>
<text x="132.2" y="63.1">SPI4_CS_PB6</text>
<text x="198.4" y="65.7">SYS+3.3V</text>
<text x="217.8" y="65.7">FSMC_NOE_PD4</text>
<text x="225.5" y="62.9">SDA_PD6</text>
<text x="250.7" y="62.4">1</text>
<text x="250.7" y="64.9">2</text>
<text x="262.1" y="64.9">7</text>
<text x="262.1" y="62.4">8</text>
<text x="58.6" y="66.7">TFT+2.8V</text>
<text x="101.6" y="66.7">TFT+1.8V</text>
<text x="217" y="70">FSMC_A18_PD13</text>
<text x="217.1" y="67.5">FSMC_NWE_PD5</text>
<text x="250.7" y="67.5">3</text>
<text x="250.7" y="70">4</text>
<text x="262.1" y="70">5</text>
<text x="262.1" y="67.5">6</text>
<text x="218.9" y="73.1">DCMI_SDA_PD7</text>
<text x="220.8" y="75.4">LCD-RST_PC7</text>
<text x="231.8" y="77.6">IM1</text>
<text x="41.7" y="82.9">C2N</text>
<text x="125.4" y="80.4">SPI4_MOSI_PB9</text>
<text x="126.1" y="82.9">SPI4_SCK_PB7</text>
<text x="165.7" y="82">4</text>
<text x="177" y="82">5</text>
<text x="198.4" y="80.4">DI(IO0)</text>
<text x="198.4" y="82.9">CLK</text>
<text x="226.5" y="83.7">TFT+2.8V</text>
<text x="231.8" y="80.2">IM2</text>
<text x="41.7" y="85.5">C2P</text>
<text x="41.7" y="88">C1P</text>
<text x="61.7" y="84.2">C2N</text>
<text x="99.1" y="84.2">C2P</text>
<text x="125.4" y="88">SPI4_MISO_PB8</text>
<text x="127.6" y="85.5">SPI4_CS_PB6</text>
<text x="165.7" y="89.6">1</text>
<text x="165.7" y="87.1">2</text>
<text x="165.7" y="84.5">3</text>
<text x="177" y="84.5">6</text>
<text x="177" y="87.1">7</text>
<text x="177" y="89.6">8</text>
<text x="198.4" y="85.5">CS#</text>
<text x="198.4" y="88">DO(IO1)</text>
<text x="222.5" y="86">DI(IO0)</text>
<text x="41.7" y="90.6">C1N</text>
<text x="41.7" y="93.1">VCC</text>
<text x="61.7" y="90.6">C1N</text>
<text x="99.1" y="90.6">C1P</text>
<text x="226.3" y="91.1">CLK</text>
<text x="41.7" y="98.2">IM2</text>
<text x="41.7" y="100.7">IM1</text>
<text x="61.3" y="97.2">IREF</text>
<text x="219.5" y="96.2">HOLD(IO3)</text>
<text x="225.3" y="98.9">SYS+3.3V</text>
<text x="231.6" y="101">CS#</text>
<text x="41.7" y="103.3">CS</text>
<text x="41.7" y="105.8">LCD-RST_PC7</text>
<text x="61.3" y="103.3">VCC</text>
<text x="98.3" y="103.3">VOUT</text>
<text x="133" y="104.8">DI(IO0)-PB0</text>
<text x="134.6" y="106.8">CLK-PD3</text>
<text x="166.4" y="103.8">1</text>
<text x="166.4" y="106.3">2</text>
<text x="177.8" y="106.3">7</text>
<text x="177.8" y="103.8">8</text>
<text x="198.6" y="107.3">CLK</text>
<text x="198.8" y="104.5">DI(IO0)</text>
<text x="227.6" y="106.8">WP(IO2)</text>
<text x="228.3" y="104">DO(IO1)</text>
<text x="255.4" y="107.8">LED_3.3V</text>
<text x="41.7" y="108.3">SCL/DC</text>
<text x="41.7" y="113.4">DB0</text>
<text x="41.7" y="110.9">TFT+2.8V</text>
<text x="69.6" y="111.7">ZD1</text>
<text x="128.8" y="110.1">HOLD(IO3)-PB3</text>
<text x="133.6" y="112.2">CS#-PB10</text>
<text x="166.4" y="108.9">3</text>
<text x="166.4" y="111.4">4</text>
<text x="177.8" y="111.4">5</text>
<text x="177.8" y="108.9">6</text>
<text x="198.6" y="109.9">HOLD(IO3)</text>
<text x="198.9" y="112.4">CS#</text>
<text x="225.7" y="109.9">LED_3.3V</text>
<text x="255.4" y="110.4">LED_3.3V</text>
<text x="259.9" y="113.2">LED_</text>
<text x="41.7" y="116">DB1</text>
<text x="41.7" y="118.5">DB2</text>
<text x="131.4" y="117.7">WP(IO2)-PC4</text>
<text x="131.5" y="114.9">DO(IO1)-PA7</text>
<text x="198.6" y="117.5">WP(IO2)</text>
<text x="199.4" y="114.9">DO(IO1)</text>
<text x="229.6" y="115.7">LED_</text>
<text x="259.9" y="115.5">LED_</text>
<text x="41.7" y="123.6">DI(IO0)</text>
<text x="41.7" y="121">IREF</text>
<text x="41.7" y="128.7">CLK</text>
<text x="125.1" y="129.2">XR/TP-SDA_PB14</text>
<text x="198.1" y="129.2">TP_SDA_PB14</text>
<text x="198.7" y="131.7">TP_SCL_PB15</text>
<text x="230.1" y="128.4" transform="rotate(-90 230.1 128.4)">IM1</text>
<text x="235.2" y="128.4" transform="rotate(-90 235.2 128.4)">IM2</text>
<text x="41.7" y="133.7">SYS+3.3V</text>
<text x="41.7" y="136.3">CS#</text>
<text x="126" y="134.5">YD/TP-INT_PD11</text>
<text x="199.2" y="134.3">TP_INT_PD11</text>
<text x="41.7" y="138.8">DO(IO1)</text>
<text x="126.9" y="139.3">RT_MISO_PB13</text>
<text x="198" y="139.6">TP_MOSI_PB13</text>
<text x="271.6" y="141.2" transform="rotate(-90 271.6 141.2)">TFT+2.8V</text>
<text x="160.3" y="151.8">1</text>
<text x="160.3" y="154.3">2</text>
<text x="171.7" y="154.3">7</text>
<text x="171.7" y="151.8">8</text>
<text x="209" y="154.3">XR/TP_SDA</text>
<text x="209" y="151.8">YD/TP_INT</text>
<text x="160.3" y="156.9">3</text>
<text x="160.3" y="159.4">4</text>
<text x="171.7" y="159.4">5</text>
<text x="171.7" y="156.9">6</text>
<text x="209" y="159.4">XL/TP_RST</text>
<text x="209" y="156.9">YU/TP_SCL</text>
<text x="13.9" y="167.3">CS#</text>
<text x="65.8" y="167.8">SYS+3.3V</text>
<text x="209" y="167.5">TOUCH+3.3V</text>
<text x="281.2" y="162.7">LCD-RST_PC7</text>
<text x="11.2" y="172.9">WP(IO2)</text>
<text x="11.4" y="170.1">DO(IO1)</text>
<text x="65.2" y="172.9">CLK</text>
<text x="65.9" y="170.6">HOLD(IO3)</text>
<text x="104.2" y="173.6">XR/TP-SDA_PB14</text>
<text x="209" y="172.6">YU/TP_SCL</text>
<text x="209" y="170.1">XL/TP_RST</text>
<text x="65.7" y="175.1">DI(IO0)</text>
<text x="106.5" y="178.7">RT_MISO_PB13</text>
<text x="209" y="175.1">XR/TP_SDA</text>
<text x="209" y="177.7">YD/TP_INT</text>
<text x="105.7" y="181.2">YD/TP-INT_PD11</text>
<text x="109.2" y="183.8">TOUCH+3.3V</text>
<text x="230.1" y="181.4" transform="rotate(-90 230.1 181.4)">TFT+2.8V</text>
<text x="111.5" y="204.9">SYS+3.3V</text>
</g>
<g font-size="2.3">
<text x="7.8" y="14.1">SYS+5V</text>
<text x="94.5" y="12.8">TFT+2.8V</text>
<text x="279.4" y="15.6">FPC2</text>
<text x="274.4" y="18.7">1</text>
<text x="274.4" y="21.2">2</text>
<text x="274.4" y="23.8">3</text>
<text x="277.9" y="20">GND</text>
<text x="277.9" y="22.5">TOUCH-IRQ/XR</text>
<text x="24.1" y="27.6" transform="rotate(-90 24.1 27.6)">C38</text>
<text x="29.2" y="27.6" transform="rotate(-90 29.2 27.6)">C37</text>
<text x="74.7" y="28.1" transform="rotate(-90 74.7 28.1)">C18</text>
<text x="79.8" y="28.1" transform="rotate(-90 79.8 28.1)">C12</text>
<text x="84.8" y="28.1" transform="rotate(-90 84.8 28.1)">C13</text>
<text x="274.4" y="26.3">4</text>
<text x="274.4" y="28.8">5</text>
<text x="277.9" y="25">TOUCH-RST/YD</text>
<text x="277.9" y="27.6">TOUCH-SDA/YU</text>
<text x="274.4" y="31.4">6</text>
<text x="274.4" y="33.9">7</text>
<text x="277.9" y="30.1">TOUCH-CLK/XL</text>
<text x="277.9" y="32.7">TOUCH+3V3</text>
<text x="277.9" y="35.2">GND</text>
<text x="24.6" y="37" transform="rotate(-90 24.6 37)">10UF</text>
<text x="29.7" y="37" transform="rotate(-90 29.7 37)">100NF</text>
<text x="74.2" y="37.5" transform="rotate(-90 74.2 37.5)">NC</text>
<text x="75.2" y="37.5">GND</text>
<text x="79.3" y="37.5" transform="rotate(-90 79.3 37.5)">10UF</text>
<text x="84.3" y="37.5" transform="rotate(-90 84.3 37.5)">100NF</text>
<text x="273.2" y="41.5">10</text>
<text x="274.4" y="36.5">8</text>
<text x="274.4" y="39">9</text>
<text x="277.9" y="37.7">IOVCC_1.8V</text>
<text x="277.9" y="40.3">TE</text>
<text x="273.2" y="44.1">11</text>
<text x="273.2" y="46.6">12</text>
<text x="277.9" y="42.8">DB7</text>
<text x="277.9" y="45.4">DB6</text>
<text x="277.9" y="47.9">DB5</text>
<text x="247.4" y="52">R68</text>
<text x="259.1" y="52">33R</text>
<text x="273.2" y="49.2">13</text>
<text x="273.2" y="51.7">14</text>
<text x="277.9" y="50.4">DB4</text>
<text x="277.9" y="53">DB3</text>
<text x="78.9" y="56.4">R26</text>
<text x="78.9" y="59">R27</text>
<text x="89.7" y="56.4">10K</text>
<text x="89.7" y="59">10K</text>
<text x="162.3" y="57.5">R30</text>
<text x="171.2" y="57.5">10K</text>
<text x="247.4" y="54.5">R65</text>
<text x="247.4" y="56.8">R66</text>
<text x="247.4" y="59.6">R67</text>
<text x="259.1" y="54.5">33R</text>
<text x="259.1" y="56.8">33R</text>
<text x="259.1" y="59.6">33R</text>
<text x="273.2" y="54.2">15</text>
<text x="273.2" y="56.8">16</text>
<text x="273.2" y="59.3">17</text>
<text x="277.9" y="55.5">DB2</text>
<text x="277.9" y="58.1">DB1</text>
<text x="78.5" y="65.9">R49</text>
<text x="78.9" y="61.5">R63</text>
<text x="86.9" y="65.7">NC/0R</text>
<text x="89.7" y="61.5">10K</text>
<text x="162.3" y="60.1">R48</text>
<text x="162.3" y="62.6">R51</text>
<text x="162.3" y="65.2">R64</text>
<text x="171.2" y="60.1">10K</text>
<text x="171.2" y="62.6">10K</text>
<text x="171.2" y="65.2">10K</text>
<text x="273.2" y="61.9">18</text>
<text x="273.2" y="64.4">19</text>
<text x="277.9" y="60.6">DB0</text>
<text x="277.9" y="63.1">SDA</text>
<text x="277.9" y="65.7">RD</text>
<text x="273.2" y="66.9">20</text>
<text x="273.2" y="69.5">21</text>
<text x="277.9" y="68.2">RS/SCL</text>
<text x="277.9" y="70.8">WR/RS</text>
<text x="15.1" y="76.8">J6</text>
<text x="244.8" y="72">R77</text>
<text x="264.7" y="72.3">33R</text>
<text x="273.2" y="72">22</text>
<text x="273.2" y="74.6">23</text>
<text x="273.2" y="77.1">24</text>
<text x="277.9" y="73.3">CS</text>
<text x="277.9" y="75.8">RESET</text>
<text x="22.9" y="79.9">1</text>
<text x="22.9" y="82.4">2</text>
<text x="76.6" y="83.5">1UF</text>
<text x="86.9" y="83.7">C8</text>
<text x="273.2" y="79.6">25</text>
<text x="273.2" y="82.2">26</text>
<text x="277.9" y="78.4">IM1</text>
<text x="277.9" y="80.9">IM2</text>
<text x="277.9" y="83.5">VCI_2.8V</text>
<text x="22.9" y="85">3</text>
<text x="22.9" y="87.5">4</text>
<text x="76.6" y="89.8">1UF</text>
<text x="78.7" y="85.9" transform="rotate(-90 78.7 85.9)">1</text>
<text x="88.1" y="85.9" transform="rotate(-90 88.1 85.9)">2</text>
<text x="273.2" y="84.7">27</text>
<text x="273.2" y="87.3">28</text>
<text x="273.2" y="89.8">29</text>
<text x="277.9" y="86">DI(IO0)</text>
<text x="277.9" y="88.5">GND</text>
<text x="22.9" y="90.1">5</text>
<text x="22.9" y="92.6">6</text>
<text x="22.9" y="95.1">7</text>
<text x="78.7" y="92.3" transform="rotate(-90 78.7 92.3)">1</text>
<text x="86.9" y="90.1">C7</text>
<text x="88.1" y="92.3" transform="rotate(-90 88.1 92.3)">2</text>
<text x="273.2" y="92.3">30</text>
<text x="273.2" y="94.9">31</text>
<text x="277.9" y="91.1">CLK</text>
<text x="277.9" y="93.6">GND</text>
<text x="22.9" y="97.7">8</text>
<text x="22.9" y="100.2">9</text>
<text x="74.7" y="100">R19</text>
<text x="84.3" y="100.5">300K</text>
<text x="273.2" y="97.4">32</text>
<text x="273.2" y="100">33</text>
<text x="277.9" y="96.2">HOLD(IO3)</text>
<text x="277.9" y="98.7">V33</text>
<text x="277.9" y="101.2">CS#</text>
<text x="22.9" y="102.8">10</text>
<text x="22.9" y="105.3">11</text>
<text x="22.9" y="107.8">12</text>
<text x="75.4" y="106.1">R20</text>
<text x="85.1" y="106.6">NC</text>
<text x="273.2" y="102.5">34</text>
<text x="273.2" y="105">35</text>
<text x="273.2" y="107.6">36</text>
<text x="277.9" y="103.8">DO(IO1)</text>
<text x="277.9" y="106.3">WP(IO2)</text>
<text x="22.9" y="110.4">13</text>
<text x="22.9" y="112.9">14</text>
<text x="159.8" y="113.4">R25</text>
<text x="179.6" y="113.7">33R</text>
<text x="273.2" y="110.1">37</text>
<text x="273.2" y="112.7">38</text>
<text x="277.9" y="108.9">A</text>
<text x="277.9" y="111.4">A</text>
<text x="277.9" y="113.9">K</text>
<text x="22.9" y="115.5">15</text>
<text x="22.9" y="118">16</text>
<text x="75.5" y="118">1UF</text>
<text x="84.7" y="118.3">C14</text>
<text x="160" y="116">R23</text>
<text x="179.8" y="116.2">33R</text>
<text x="273.2" y="115.2">39</text>
<text x="273.2" y="117.7">40</text>
<text x="277.9" y="116.5">K</text>
<text x="277.9" y="119">GND</text>
<text x="22.9" y="120.5">17</text>
<text x="22.9" y="123.1">18</text>
<text x="22.9" y="125.6">19</text>
<text x="77.7" y="120.5" transform="rotate(-90 77.7 120.5)">1</text>
<text x="87.1" y="120.5" transform="rotate(-90 87.1 120.5)">2</text>
<text x="257" y="120.3" transform="rotate(-90 257 120.3)">1R</text>
<text x="276.5" y="123.3">FPC-2.8-0.5</text>
<text x="281.7" y="124.7" transform="rotate(-90 281.7 124.7)">41</text>
<text x="289.3" y="124.7" transform="rotate(-90 289.3 124.7)">42</text>
<text x="22.9" y="128.2">20</text>
<text x="22.9" y="130.7">21</text>
<text x="126.9" y="131.6">YU/TP-SCL_PB15</text>
<text x="163.8" y="130.2">R96</text>
<text x="175" y="130.2">33R</text>
<text x="257.3" y="127.5" transform="rotate(-90 257.3 127.5)">R1</text>
<text x="22.9" y="133.2">22</text>
<text x="22.9" y="135.8">23</text>
<text x="126.7" y="137">XL/TP-RST_PB12</text>
<text x="163.3" y="135.3">R95</text>
<text x="163.8" y="132.5">R93</text>
<text x="164.1" y="137.6">R94</text>
<text x="174.8" y="135.8">33R</text>
<text x="175.3" y="132.5">33R</text>
<text x="175.5" y="137.6">33R</text>
<text x="199.6" y="137">TP_RST_PB12</text>
<text x="10.8" y="143.9">24-FPC-0.5</text>
<text x="22.9" y="138.3">24</text>
<text x="164.6" y="140.4">R92</text>
<text x="175.8" y="140.1">33R</text>
<text x="229.6" y="145.7" transform="rotate(-90 229.6 145.7)">1</text>
<text x="232.2" y="145.7" transform="rotate(-90 232.2 145.7)">1</text>
<text x="234.7" y="145.7" transform="rotate(-90 234.7 145.7)">1</text>
<text x="237.2" y="145.7" transform="rotate(-90 237.2 145.7)">1</text>
<text x="221.5" y="150.4" transform="rotate(-90 221.5 150.4)">J1</text>
<text x="223.5" y="150.4" transform="rotate(-90 223.5 150.4)">J2</text>
<text x="225.6" y="150.4" transform="rotate(-90 225.6 150.4)">J3</text>
<text x="227.6" y="150.4" transform="rotate(-90 227.6 150.4)">J4</text>
<text x="229.6" y="152.5" transform="rotate(-90 229.6 152.5)">2</text>
<text x="232.2" y="152.5" transform="rotate(-90 232.2 152.5)">2</text>
<text x="234.7" y="152.5" transform="rotate(-90 234.7 152.5)">2</text>
<text x="237.2" y="152.5" transform="rotate(-90 237.2 152.5)">2</text>
<text x="269.7" y="151" transform="rotate(-90 269.7 151)">R29</text>
<text x="269.2" y="160.7" transform="rotate(-90 269.2 160.7)">10K</text>
<text x="31.4" y="163.2">CON4</text>
<text x="34.9" y="166.3">1</text>
<text x="40" y="162.7">8P-CJ</text>
<text x="45.5" y="166.5">8</text>
<text x="154.6" y="167">16</text>
<text x="169.3" y="164">U11</text>
<text x="185.4" y="167">1</text>
<text x="269.3" y="163.2">1</text>
<text x="273.3" y="165" transform="rotate(-90 273.3 165)">100NF</text>
<text x="34.9" y="168.8">2</text>
<text x="34.9" y="171.3">3</text>
<text x="34.9" y="173.9">4</text>
<text x="45.5" y="169.1">7</text>
<text x="45.5" y="171.6">6</text>
<text x="105.6" y="168.1">YU/TP-SCL_PB15</text>
<text x="106.1" y="170.8">XL/TP-RST_PB12</text>
<text x="154.6" y="169.6">15</text>
<text x="154.6" y="172.1">14</text>
<text x="159.3" y="168.3">DCLK</text>
<text x="159.3" y="170.8">/CS</text>
<text x="159.3" y="173.4">DIN</text>
<text x="178.5" y="168.3">VCC</text>
<text x="180.2" y="170.8">XP</text>
<text x="180.5" y="173.4">YP</text>
<text x="185.4" y="169.6">2</text>
<text x="185.4" y="172.1">3</text>
<text x="269.3" y="172.6">2</text>
<text x="45.5" y="174.1">5</text>
<text x="154.6" y="174.6">13</text>
<text x="154.6" y="177.2">12</text>
<text x="154.6" y="179.7">11</text>
<text x="159.3" y="175.9">BUSY</text>
<text x="159.3" y="178.5">DOUT</text>
<text x="180.2" y="175.9">XN</text>
<text x="180.5" y="178.5">YN</text>
<text x="185.4" y="174.6">4</text>
<text x="185.4" y="177.2">5</text>
<text x="185.4" y="179.7">6</text>
<text x="273.1" y="174.1" transform="rotate(-90 273.1 174.1)">C57</text>
<text x="154.6" y="182.3">10</text>
<text x="155.8" y="184.8">9</text>
<text x="159.3" y="181">/PENIRQ</text>
<text x="159.3" y="183.5">IOVDD</text>
<text x="177.6" y="183.5">VBAT</text>
<text x="178.5" y="181">GND</text>
<text x="185.4" y="182.3">7</text>
<text x="185.4" y="184.8">8</text>
<text x="135.1" y="191.9" transform="rotate(-90 135.1 191.9)">R50</text>
<text x="138.7" y="191.9" transform="rotate(-90 138.7 191.9)">R52</text>
<text x="142" y="191.9" transform="rotate(-90 142 191.9)">R53</text>
<text x="145.3" y="191.9" transform="rotate(-90 145.3 191.9)">R54</text>
<text x="148.3" y="191.9" transform="rotate(-90 148.3 191.9)">R55</text>
<text x="159.3" y="186.1">VREF</text>
<text x="166.8" y="190.4">XPT2046</text>
<text x="178.8" y="186.1">AUX</text>
<text x="194.3" y="187.3" transform="rotate(-90 194.3 187.3)">R81</text>
<text x="135.1" y="203.4" transform="rotate(-90 135.1 203.4)">10K</text>
<text x="138.7" y="203.4" transform="rotate(-90 138.7 203.4)">10K</text>
<text x="142" y="203.4" transform="rotate(-90 142 203.4)">10K</text>
<text x="145.3" y="203.4" transform="rotate(-90 145.3 203.4)">10K</text>
<text x="148.3" y="203.4" transform="rotate(-90 148.3 203.4)">10K</text>
<text x="194.1" y="198" transform="rotate(-90 194.1 198)">10K</text>
</g>
<g font-size="2.2">
<text x="158.2" y="34.4">RN6</text>
<text x="178.2" y="34.7">33R</text>
<text x="244.8" y="41.8">RN4</text>
<text x="264.8" y="42.1">33R</text>
<text x="244.8" y="62.1">RN2</text>
<text x="264.8" y="62.4">33R</text>
<text x="159.7" y="89.7">RN7</text>
<text x="179.7" y="89.5">33R</text>
<text x="160.7" y="102.8">RN1</text>
<text x="180.5" y="103.3">33R</text>
<text x="157.7" y="161.9">RN5</text>
<text x="169.6" y="162.2">0R/NC</text>
</g>
<g font-size="2">
<text x="235" y="201.3">2023-03-27</text>
<text x="280.7" y="201.3">V1.0</text>
<text x="235.2" y="204.9">HGL</text>
<text x="281.4" y="204.9">4</text>
<text x="287.5" y="204.9">5</text>
</g>
<g font-size="1.6">
<text x="221.2" y="201.1">Date:</text>
<text x="272" y="201.1">Rev:</text>
<text x="221.2" y="204.6">Designed by:</text>
<text x="271.8" y="204.6">Sheet:</text>
<text x="284.6" y="204.6">of</text>
</g>
</svg>
